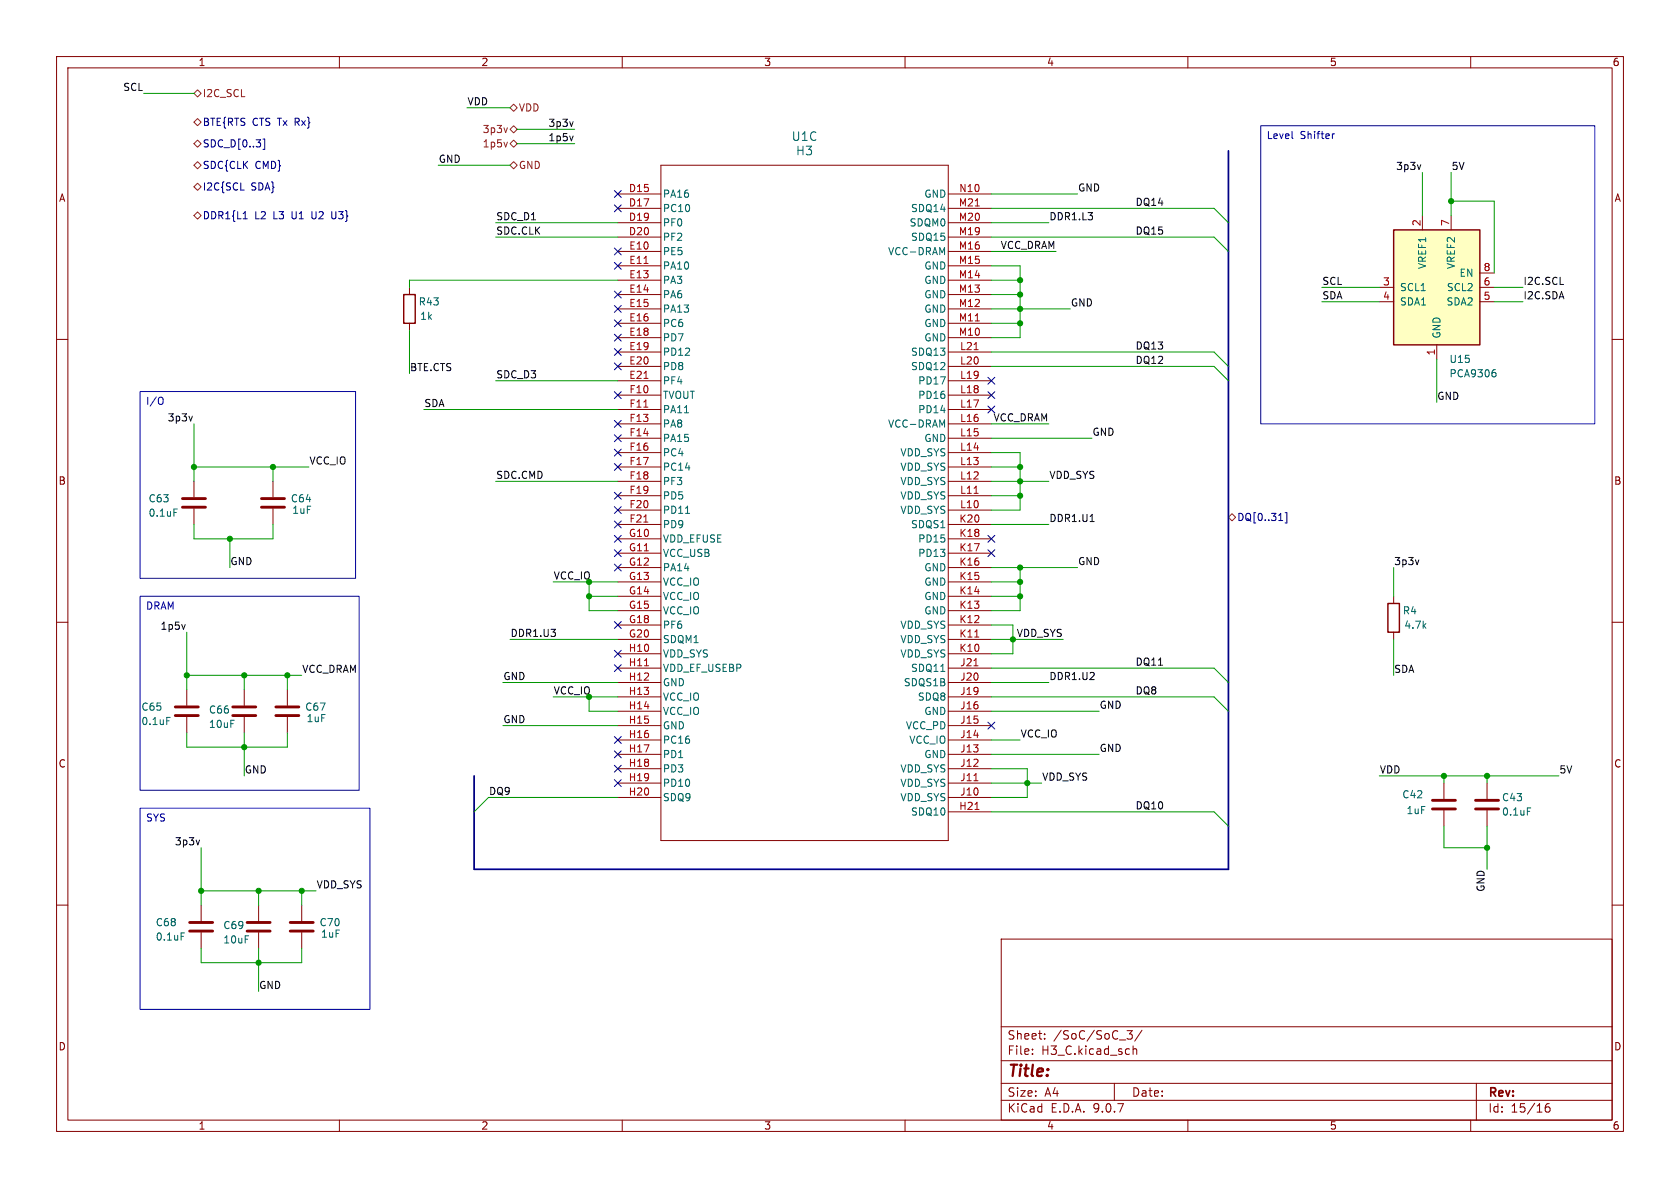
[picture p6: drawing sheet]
<svg xmlns="http://www.w3.org/2000/svg" width="297mm" height="210mm" viewBox="0 0 297 210" stroke-linecap="round" stroke-linejoin="round" font-family="sans-serif">
<g fill="none" stroke="#840000" stroke-width=".18">
<path d="M10 10h277v190h-277zM12 12h273v186h-273zM60 10v2M110 10v2M160 10v2M210 10v2M260 10v2M109.2 34.3h7.6M109.2 36.8h7.6M109.2 39.4h7.6M116.8 29.2h50.8v119.4h-50.8zM167.6 34.3h7.7"/>
<path d="M167.6 36.8h7.7M167.6 39.4h7.7M72.4 50.8v1.3M72.4 57.2v1.2M109.2 41.9h7.6M109.2 44.5h7.6M109.2 47h7.6M109.2 49.5h7.6M109.2 52.1h7.6M109.2 54.6h7.6M109.2 57.2h7.6M109.2 59.7h7.6"/>
<path d="M167.6 41.9h7.7M167.6 44.5h7.7M167.6 47h7.7M167.6 49.5h7.7M167.6 52.1h7.7M167.6 54.6h7.7M167.6 57.2h7.7M167.6 59.7h7.7M10 60h2M109.2 62.2h7.6M109.2 64.8h7.6M109.2 67.3h7.6"/>
<path d="M109.2 69.9h7.6M109.2 72.4h7.6M109.2 74.9h7.6M109.2 77.5h7.6M167.6 62.2h7.7M167.6 64.8h7.7M167.6 67.3h7.7M167.6 69.9h7.7M167.6 72.4h7.7M167.6 74.9h7.7M167.6 77.5h7.7M285 60h2"/>
<path d="M109.2 80h7.6M109.2 82.6h7.6M109.2 85.1h7.6M109.2 87.6h7.6M109.2 90.2h7.6M109.2 92.7h7.6M109.2 95.3h7.6M109.2 97.8h7.6M167.6 80h7.7M167.6 82.6h7.7M167.6 85.1h7.7M167.6 87.6h7.7"/>
<path d="M167.6 90.2h7.7M167.6 92.7h7.7M167.6 95.3h7.7M167.6 97.8h7.7M10 110h2M109.2 100.3h7.6M109.2 102.9h7.6M109.2 105.4h7.6M109.2 108h7.6M109.2 110.5h7.6M109.2 113h7.6M109.2 115.6h7.6"/>
<path d="M109.2 118.1h7.6M167.6 100.3h7.7M167.6 102.9h7.7M167.6 105.4h7.7M167.6 108h7.7M167.6 110.5h7.7M167.6 113h7.7M167.6 115.6h7.7M167.6 118.1h7.7M246.4 105.4v1.3M246.4 111.8v1.2M285 110h2"/>
<path d="M109.2 120.7h7.6M109.2 123.2h7.6M109.2 125.7h7.6M109.2 128.3h7.6M109.2 130.8h7.6M109.2 133.4h7.6M109.2 135.9h7.6M109.2 138.4h7.6M167.6 120.7h7.7M167.6 123.2h7.7M167.6 125.7h7.7M167.6 128.3h7.7"/>
<path d="M167.6 130.8h7.7M167.6 133.4h7.7M167.6 135.9h7.7M167.6 138.4h7.7M255.3 138.4v2.8M262.9 138.4v2.8M109.2 141h7.6M167.6 141h7.7M167.6 143.5h7.7M255.3 143.3v2.8M262.9 143.3v2.8M10 160h2"/>
<path d="M53.3 160v2.8M53.3 164.8v2.8M177 166h108v32h-108zM285 160h2M60 198v2M110 198v2M160 198v2M177 194.5h108M177 191.5h108M177 187.5h108M177 181.5h108M182.5 186.3v.1"/>
<path d="M182.5 185.5v.1M184.7 183.6v.1M184.7 182.8v.1M197 191.5v3M199.2 182.2h1l-.5 .6 .4 .1v.7l-.2 .1h-.4l-.3-.1M200.3 184.9v1.5M200.3 185.5l.2-.1 .4 .1 .1 .9M201.9 182.1l-1.3 2M210 198v2M260 198v2M261 191.5v6.5M273.9 195.1a.59 .59 0 0 0-.7 .6v.6l.1 .2 .4 .1 .3-.1v-.5l-.1-.3h-.4l-.3 .3"/>
</g>
<path d="M71.4 52.1h2v5.1h-2zM245.4 106.7h2v5.1h-2z" fill="none" stroke="#840000" stroke-width=".25"/>
<path d="M253.2 143h4.1M253.2 141.5h4.1M260.9 143h4M260.9 141.5h4M51.3 163.1h4.1M51.3 164.6h4.1" fill="none" stroke="#840000" stroke-width=".51"/>
<g fill="none" stroke="#a90000" stroke-width=".18">
<path d="M172.4 36.4h.7M113.8 46.6h.8M172.4 56.7h.7M113.8 72h.7M113.8 66.9h.8M172.2 61.8h.7M113.8 92.3h.7M172.2 87.2h.7M113.9 117.7h.8M172.2 117.7h.7M172.3 112.6h.8M172.2 138h.7"/>
<path d="M172.4 143.1h.7"/>
</g>
<path d="M166.6 44.7l.4-.9v1.2M121 73h.7M166.6 75.1l.4-.9v1.3M121.2 90.7h.7M166.3 118.7h.7M270 142.8h.6" fill="none" stroke="#006464" stroke-width=".18"/>
<path d="M246.4 40.6h15.2v20.4h-15.2z" fill="#ffffc2"/>
<path d="M246.4 40.6h15.2v20.4h-15.2z" fill="none" stroke="#840000" stroke-width=".25"/>
<g fill="none" stroke="#840000" stroke-width=".18">
<path d="M251.5 38.1v2.5M256.5 38.1v2.5M243.8 50.8h2.6M243.8 53.3h2.6M261.6 50.8h2.6M261.6 53.3h2.6M261.6 48.3h2.6M254 61v2.5M34.3 85.1v2.8M34.3 89.9v2.8M48.3 85.1v2.8M48.3 89.9v2.8"/>
<path d="M33 121.9v2.8M33 126.7v2.8M43.2 121.9v2.8M43.2 126.7v2.8M50.8 121.9v2.8M50.8 126.7v2.8M35.6 160v2.8M35.6 164.8v2.8M45.7 160v2.8M45.7 164.8v2.8"/>
</g>
<path d="M264.1 65.3h.3M264.2 65.8l.3 .3v.3l-.3 .2M30.7 90h.7M29.5 126.8h.6M32 164.9h.6" fill="none" stroke="#006464" stroke-width=".18"/>
<g fill="none" stroke="#840000" stroke-width=".51">
<path d="M32.3 89.7h4M32.3 88.1h4M46.2 89.7h4.1M46.2 88.1h4.1M31 125h4.1M31 126.5h4.1M41.1 125h4.1M41.1 126.5h4.1M48.8 125h4M48.8 126.5h4M33.5 163.1h4.1M33.5 164.6h4.1"/>
<path d="M43.7 163.1h4.1M43.7 164.6h4.1"/>
</g>
<g fill="none" stroke="#000084" stroke-width=".18">
<path d="M42.6 33.6h.6M43 38.7h.7M46.5 24.6h.3v1.8h-.3M58.6 37.4v1l.3 .3M108.6 36.2l1.2 1.2M108.6 33.7l1.2 1.2M109.8 36.2l-1.2 1.2M109.8 33.7l-1.2 1.2M108.6 59.1l1.2 1.2M108.6 46.4l1.2 1.2M108.6 51.5l1.2 1.2M108.6 56.5l1.2 1.3"/>
<path d="M108.6 43.8l1.2 1.3M108.6 54l1.2 1.2M109.8 59.1l-1.2 1.2M109.8 46.4l-1.2 1.2M109.8 51.5l-1.2 1.2M109.8 56.5l-1.2 1.3M109.8 43.8l-1.2 1.3M109.8 54l-1.2 1.2M108.6 76.9l1.2 1.2M108.6 64.2l1.2 1.2M108.6 79.4l1.2 1.2M108.6 69.2l1.2 1.3"/>
<path d="M108.6 74.3l1.2 1.2M108.6 61.6l1.2 1.2M109.8 76.9l-1.2 1.2M109.8 64.2l-1.2 1.2M109.8 79.4l-1.2 1.2M109.8 69.2l-1.2 1.3M109.8 74.3l-1.2 1.2M109.8 61.6l-1.2 1.2M174.7 66.7l1.2 1.2M174.7 69.2l1.2 1.3M174.7 71.8l1.2 1.2M175.9 66.7l-1.2 1.2"/>
<path d="M175.9 69.2l-1.2 1.3M175.9 71.8l-1.2 1.2M108.6 87l1.2 1.2M108.6 89.6l1.2 1.2M108.6 97.2l1.2 1.2M108.6 99.7l1.2 1.2M108.6 94.6l1.2 1.3M108.6 92.1l1.2 1.2M108.6 81.9l1.2 1.3M109.8 87l-1.2 1.2M109.8 89.6l-1.2 1.2M109.8 97.2l-1.2 1.2"/>
<path d="M109.8 99.7l-1.2 1.2M109.8 94.6l-1.2 1.3M109.8 92.1l-1.2 1.2M109.8 81.9l-1.2 1.3M174.7 97.2l1.2 1.2M174.7 94.6l1.2 1.3M175.9 97.2l-1.2 1.2M175.9 94.6l-1.2 1.3M226 92h.8M227.2 90.6h.3v1.8h-.3M108.6 115l1.2 1.2M108.6 109.9l1.2 1.2"/>
<path d="M108.6 117.5l1.2 1.2M109.8 115l-1.2 1.2M109.8 109.9l-1.2 1.2M109.8 117.5l-1.2 1.2M108.6 132.7l1.2 1.3M108.6 130.2l1.2 1.2M108.6 137.8l1.2 1.2M108.6 135.3l1.2 1.2M109.8 132.7l-1.2 1.3M109.8 137.8l-1.2 1.2M109.8 130.2l-1.2 1.2M109.8 135.3l-1.2 1.2"/>
<path d="M174.7 127.7l1.2 1.2M175.9 127.7l-1.2 1.2"/>
</g>
<g fill="none" stroke="#725600" stroke-width=".18">
<path d="M34.3 16.5l.6-.6 .7 .6-.7 .6zM90.2 19.1l.6-.7 .6 .7-.6 .6zM34.3 33l.6-.6 .7 .6-.7 .7zM34.3 29.2l.6-.6 .7 .6-.7 .6zM34.3 25.4l.6-.6 .7 .6-.7 .6zM34.3 21.6l.6-.6 .7 .6-.7 .6zM34.3 38.1l.6-.6 .7 .6-.7 .6zM89.7 25.1l-.3 .9M89.7 22.6l-.3 .8M90.2 25.4l.6-.6 .6 .6-.6 .6zM90.2 29.2l.6-.6 .6 .6-.6 .6zM90.8 22.2l.6 .7-.6 .6-.6-.6z"/>
<path d="M217.2 91.4l.6-.6 .6 .6-.6 .7z"/>
</g>
<path d="M101.3 21.5l-.3 .8M101.3 24l-.3 .9M251.2 29.1l-.3 .9M34 73.6l-.3 .8M192.7 92.2h.7M250.8 99l-.3 .8M32.7 110.4l-.3 .8M35.3 148.5l-.3 .8" fill="none" stroke="#0f0f0f" stroke-width=".18"/>
<path d="M217.2 26.7v127h-133.4v-16.5" fill="none" stroke="#000084" stroke-width=".3"/>
<g fill="none" stroke="#009600" stroke-width=".18">
<path d="M25.4 16.5h8.9M82.5 19.1h7.7M77.5 29.2h12.7M87.6 39.4h21.6M91.4 25.4h10.2M91.4 22.9h10.2M175.3 39.4h10.1M175.3 36.8h39.3l2.6 2.6M175.3 34.3h15.2M251.5 30.5v7.6M256.5 30.5v7.6M256.5 35.6h7.7v12.7"/>
<path d="M72.4 58.4v7.6M87.6 41.9h21.6M109.2 49.5h-36.8v1.3M175.3 47h5v12.7h-5M175.3 54.6h13.9M175.3 52.1h5M175.3 49.5h5M175.3 41.9h39.3l2.6 2.6M175.3 44.5h11.4M175.3 57.2h5M233.7 50.8h10.1M233.7 53.3h10.1"/>
<path d="M264.2 50.8h5M264.2 53.3h5M34.3 74.9v10.2M74.9 72.4h34.3M87.6 67.3h21.6M175.3 77.5h17.7M175.3 74.9h10.1M175.3 62.2h39.3l2.6 2.6M175.3 64.8h39.3l2.6 2.5M254 63.5v7.6M34.3 82.6h20.3M34.3 92.7v2.6h14v-2.6"/>
<path d="M40.6 95.3v5M48.3 82.6v2.5M87.6 85.1h21.6M175.3 80h5v10.2h-5M175.3 85.1h10.1M175.3 82.6h5M175.3 87.6h5M175.3 92.7h10.1M33 119.4h20.3M33 111.8v10.1M43.2 119.4v2.5M50.8 119.4v2.5"/>
<path d="M90.2 113h19M97.8 102.9h11.4M104.1 105.4h5.1M104.1 102.9v5.1h5.1M175.3 110.5h3.8v5.1h-3.8M175.3 100.3h15.2M175.3 105.4h5M175.3 102.9h5M175.3 118.1h39.3l2.6 2.6M175.3 113h12.7M180.3 100.3v7.7h-5M246.4 100.3v5.1"/>
<path d="M246.4 113v6.4M33 129.5v2.6h17.8v-2.6M43.2 129.5v7.7M88.9 120.7h20.3M88.9 128.3h20.3M97.8 123.2h11.4M104.1 123.2v2.5h5.1M175.3 123.2h39.3l2.6 2.5M175.3 133.4h19M175.3 130.8h5M175.3 125.7h19M175.3 135.9h6.3v5.1h-6.3"/>
<path d="M175.3 120.7h10.1M175.3 138.4h8.8M243.8 137.2h31.8M255.3 137.2v1.2M262.9 137.2v1.2M35.6 149.9v10.1M35.6 157.5h20.3M45.7 157.5v2.5M53.3 157.5v2.5M109.2 141h-22.8l-2.6 2.5M175.3 143.5h39.3l2.6 2.6M255.3 146.1v3.8h7.6"/>
<path d="M262.9 146.1v7.6M35.6 167.6v2.6h17.7v-2.6M45.7 167.6v7.7"/>
</g>
<path d="M222.9 22.2h59v52.7h-59zM228.5 24.4l.1 .1M235.9 23.7l-.4 .2M24.8 69.2h38.1v33h-38.1zM28.5 70.2l.2 .1a.81 .81 0 0 1-.2 1.2M24.8 105.4h38.7v34.3h-38.7zM24.8 142.9h40.6v35.5h-40.6z" fill="none" stroke="#0000c2" stroke-width=".18"/>
<g fill="#009600" stroke="#009600" stroke-width=".18">
<circle cx="180.3" cy="105.4" r=".46"/>
<circle cx="180.3" cy="100.3" r=".46"/>
<circle cx="180.3" cy="87.6" r=".46"/>
<circle cx="180.3" cy="102.9" r=".46"/>
<circle cx="180.3" cy="82.6" r=".46"/>
<circle cx="180.3" cy="85.1" r=".46"/>
<circle cx="179.1" cy="113" r=".46"/>
<circle cx="181.6" cy="138.4" r=".46"/>
<circle cx="180.3" cy="52.1" r=".46"/>
<circle cx="256.5" cy="35.6" r=".46"/>
<circle cx="262.9" cy="149.9" r=".46"/>
<circle cx="255.3" cy="137.2" r=".46"/>
<circle cx="262.9" cy="137.2" r=".46"/>
<circle cx="180.3" cy="54.6" r=".46"/>
<circle cx="180.3" cy="57.2" r=".46"/>
<circle cx="180.3" cy="49.5" r=".46"/>
<circle cx="104.1" cy="105.4" r=".46"/>
<circle cx="50.8" cy="119.4" r=".46"/>
<circle cx="48.3" cy="82.6" r=".46"/>
<circle cx="40.6" cy="95.3" r=".46"/>
<circle cx="34.3" cy="82.6" r=".46"/>
<circle cx="43.2" cy="119.4" r=".46"/>
<circle cx="33" cy="119.4" r=".46"/>
<circle cx="43.2" cy="132.1" r=".46"/>
<circle cx="45.7" cy="157.5" r=".46"/>
<circle cx="53.3" cy="157.5" r=".46"/>
<circle cx="35.6" cy="157.5" r=".46"/>
<circle cx="45.7" cy="170.2" r=".46"/>
</g>
<text font-size="2.8" fill="#840000" x="178" y="190.9">Title:</text>
<g font-size="2.1" fill="#006464">
<text x="139.9" y="25.1">U1C</text>
<text x="140.6" y="27.7">H3</text>
</g>
<g font-size="2.1" fill="#840000">
<text x="178" y="184">Sheet:</text>
<text x="186.2" y="184">/SoC/SoC_3/</text>
<text x="178" y="186.7">File:</text>
<text x="184.1" y="186.7">H3_C.kicad_sch</text>
<text x="178" y="196.9">KiCad</text>
<text x="178" y="194.1">Size:</text>
<text x="184.7" y="194.1">A4</text>
<text x="185.7" y="196.9">E.D.A.</text>
<text x="193.3" y="196.9">9.0.7</text>
<text x="200" y="194.1">Date:</text>
<text x="263" y="194.3">Rev:</text>
<text x="263" y="196.9">Id:</text>
<text x="267.1" y="196.9">15/16</text>
</g>
<g font-size="1.8" fill="#840000">
<text x="35" y="11.9">1</text>
<text x="85" y="11.9">2</text>
<text x="135" y="11.9">3</text>
<text x="185" y="11.9">4</text>
<text x="235" y="11.9">5</text>
<text x="285" y="11.9">6</text>
<text x="10.3" y="35.9">A</text>
<text x="285.3" y="35.9">A</text>
<text x="10.3" y="85.9">B</text>
<text x="285.3" y="85.9">B</text>
<text x="10.3" y="135.9">C</text>
<text x="285.3" y="135.9">C</text>
<text x="10.3" y="185.9">D</text>
<text x="285.3" y="185.9">D</text>
<text x="35" y="199.9">1</text>
<text x="85" y="199.9">2</text>
<text x="135" y="199.9">3</text>
<text x="185" y="199.9">4</text>
<text x="235" y="199.9">5</text>
<text x="285" y="199.9">6</text>
</g>
<g font-size="1.8" fill="#0f0f0f">
<text x="21.7" y="16.2">SCL</text>
<text x="82.5" y="18.7">VDD</text>
<text x="96.9" y="22.5">3p3v</text>
<text x="77.5" y="28.9">GND</text>
<text x="96.9" y="25.1">1p5v</text>
<text x="190.5" y="33.9">GND</text>
<text x="246.7" y="30.1">3p3v</text>
<text x="256.5" y="30.1">5V</text>
<text x="87.6" y="39">SDC_D1</text>
<text x="87.6" y="41.6">SDC.CLK</text>
<text x="185.4" y="39">DDR1.L3</text>
<text x="200.7" y="41.6">DQ15</text>
<text x="200.7" y="36.5">DQ14</text>
<text x="176.8" y="44.1">VCC_DRAM</text>
<text x="233.7" y="53">SDA</text>
<text x="233.7" y="50.5">SCL</text>
<text x="269.2" y="50.5">I2C.SCL</text>
<text x="269.2" y="53">I2C.SDA</text>
<text x="189.2" y="54.3">GND</text>
<text x="72.4" y="65.7">BTE.CTS</text>
<text x="200.7" y="61.9">DQ13</text>
<text x="200.7" y="64.4">DQ12</text>
<text x="87.6" y="67">SDC_D3</text>
<text x="254" y="70.8">GND</text>
<text x="29.6" y="74.6">3p3v</text>
<text x="74.9" y="72">SDA</text>
<text x="175.5" y="74.6">VCC_DRAM</text>
<text x="193" y="77.1">GND</text>
<text x="54.6" y="82.2">VCC_IO</text>
<text x="87.6" y="84.7">SDC.CMD</text>
<text x="185.4" y="84.7">VDD_SYS</text>
<text x="185.4" y="92.4">DDR1.U1</text>
<text x="40.6" y="100">GND</text>
<text x="190.5" y="100">GND</text>
<text x="246.4" y="100">3p3v</text>
<text x="28.3" y="111.4">1p5v</text>
<text x="90.2" y="112.7">DDR1.U3</text>
<text x="179.7" y="112.7">VDD_SYS</text>
<text x="53.3" y="119">VCC_DRAM</text>
<text x="200.7" y="117.8">DQ11</text>
<text x="246.4" y="119">SDA</text>
<text x="88.9" y="120.3">GND</text>
<text x="185.4" y="120.3">DDR1.U2</text>
<text x="194.3" y="125.4">GND</text>
<text x="200.7" y="122.8">DQ8</text>
<text x="88.9" y="127.9">GND</text>
<text x="180.3" y="130.5">VCC_IO</text>
<text x="43.2" y="136.8">GND</text>
<text x="194.3" y="133">GND</text>
<text x="243.8" y="136.8">VDD</text>
<text x="275.6" y="136.8">5V</text>
<text x="86.4" y="140.6">DQ9</text>
<text x="184.1" y="138.1">VDD_SYS</text>
<text x="200.7" y="143.2">DQ10</text>
<text x="30.8" y="149.5">3p3v</text>
<text x="55.9" y="157.1">VDD_SYS</text>
<text x="262.5" y="157.7" transform="rotate(-90 262.5 157.7)">GND</text>
<text x="45.7" y="174.9">GND</text>
</g>
<g font-size="1.8" fill="#725600">
<text x="35.8" y="17.4">I2C_SCL</text>
<text x="85.2" y="23.7">3p3v</text>
<text x="91.6" y="19.9">VDD</text>
<text x="85.2" y="26.3">1p5v</text>
<text x="91.6" y="30.1">GND</text>
</g>
<g font-size="1.8" fill="#000084">
<text x="35.8" y="22.5">BTE{RTS</text>
<text x="44.6" y="22.5">CTS Tx Rx}</text>
<text x="35.8" y="26.3">SDC_D[0..3]</text>
<text x="35.8" y="33.9">I2C{SCL</text>
<text x="35.8" y="30.1">SDC{CLK</text>
<text x="44.4" y="33.9">SDA}</text>
<text x="45.1" y="30.1">CMD}</text>
<text x="35.8" y="39">DDR1{L1</text>
<text x="45" y="39">L2</text>
<text x="48.4" y="39">L3</text>
<text x="51.8" y="39">U1</text>
<text x="55.6" y="39">U2</text>
<text x="59.3" y="39">U3}</text>
<text x="218.6" y="92.3">DQ[0..31]</text>
</g>
<g font-size="1.8" fill="#0000c2">
<text x="223.8" y="24.9">Level</text>
<text x="229.8" y="24.9">Shifter</text>
<text x="25.7" y="71.9">I/O</text>
<text x="25.7" y="108.1">DRAM</text>
<text x="25.7" y="145.6">SYS</text>
</g>
<g font-size="1.8" fill="#a90000">
<text x="111.1" y="34">D15</text>
<text x="169.5" y="34">N10</text>
<text x="111.1" y="36.6">D17</text>
<text x="111.1" y="39.1">D19</text>
<text x="111.1" y="41.7">D20</text>
<text x="169.4" y="36.6">M21</text>
<text x="169.4" y="39.1">M20</text>
<text x="169.4" y="41.7">M19</text>
<text x="251.2" y="40.1" transform="rotate(-90 251.2 40.1)">2</text>
<text x="256.3" y="40.1" transform="rotate(-90 256.3 40.1)">7</text>
<text x="111.1" y="44.2">E10</text>
<text x="111.1" y="46.7">E11</text>
<text x="169.4" y="44.2">M16</text>
<text x="169.4" y="46.7">M15</text>
<text x="111.1" y="49.3">E13</text>
<text x="111.1" y="51.8">E14</text>
<text x="169.4" y="49.3">M14</text>
<text x="169.4" y="51.8">M13</text>
<text x="244.4" y="50.5">3</text>
<text x="244.4" y="53.1">4</text>
<text x="262.2" y="48">8</text>
<text x="262.2" y="50.5">6</text>
<text x="262.2" y="53.1">5</text>
<text x="111.1" y="54.4">E15</text>
<text x="111.1" y="56.9">E16</text>
<text x="111.1" y="59.4">E18</text>
<text x="169.4" y="54.4">M12</text>
<text x="169.4" y="56.9">M11</text>
<text x="169.4" y="59.4">M10</text>
<text x="111.1" y="62">E19</text>
<text x="111.1" y="64.5">E20</text>
<text x="169.6" y="62">L21</text>
<text x="169.6" y="64.5">L20</text>
<text x="253.7" y="62.9" transform="rotate(-90 253.7 62.9)">1</text>
<text x="111.1" y="67.1">E21</text>
<text x="111.2" y="69.6">F10</text>
<text x="169.6" y="67.1">L19</text>
<text x="169.6" y="69.6">L18</text>
<text x="111.2" y="72.1">F11</text>
<text x="111.2" y="74.7">F13</text>
<text x="111.2" y="77.2">F14</text>
<text x="169.6" y="72.1">L17</text>
<text x="169.6" y="74.7">L16</text>
<text x="169.6" y="77.2">L15</text>
<text x="111.2" y="79.8">F16</text>
<text x="111.2" y="82.3">F17</text>
<text x="169.6" y="79.8">L14</text>
<text x="169.6" y="82.3">L13</text>
<text x="111.2" y="84.8">F18</text>
<text x="111.2" y="87.4">F19</text>
<text x="111.2" y="89.9">F20</text>
<text x="169.6" y="84.8">L12</text>
<text x="169.6" y="87.4">L11</text>
<text x="169.6" y="89.9">L10</text>
<text x="111.1" y="95">G10</text>
<text x="111.2" y="92.5">F21</text>
<text x="169.5" y="92.5">K20</text>
<text x="169.5" y="95">K18</text>
<text x="111.1" y="97.5">G11</text>
<text x="111.1" y="100.1">G12</text>
<text x="169.5" y="97.5">K17</text>
<text x="169.5" y="100.1">K16</text>
<text x="111.1" y="102.6">G13</text>
<text x="111.1" y="105.2">G14</text>
<text x="111.1" y="107.7">G15</text>
<text x="169.5" y="102.6">K15</text>
<text x="169.5" y="105.2">K14</text>
<text x="169.5" y="107.7">K13</text>
<text x="111.1" y="110.2">G18</text>
<text x="111.1" y="112.8">G20</text>
<text x="169.5" y="110.2">K12</text>
<text x="169.5" y="112.8">K11</text>
<text x="111.1" y="115.3">H10</text>
<text x="111.1" y="117.9">H11</text>
<text x="169.5" y="115.3">K10</text>
<text x="169.7" y="117.9">J21</text>
<text x="111.1" y="120.4">H12</text>
<text x="111.1" y="122.9">H13</text>
<text x="111.1" y="125.5">H14</text>
<text x="169.7" y="120.4">J20</text>
<text x="169.7" y="122.9">J19</text>
<text x="169.7" y="125.5">J16</text>
<text x="111.1" y="128">H15</text>
<text x="111.1" y="130.6">H16</text>
<text x="169.7" y="128">J15</text>
<text x="169.7" y="130.6">J14</text>
<text x="111.1" y="133.1">H17</text>
<text x="111.1" y="135.6">H18</text>
<text x="169.7" y="133.1">J13</text>
<text x="169.7" y="135.6">J12</text>
<text x="111.1" y="138.2">H19</text>
<text x="111.1" y="140.7">H20</text>
<text x="169.5" y="143.3">H21</text>
<text x="169.7" y="138.2">J11</text>
<text x="169.7" y="140.7">J10</text>
</g>
<g font-size="1.8" fill="#006464">
<text x="117.1" y="35.2">PA16</text>
<text x="163.3" y="35.2">GND</text>
<text x="117.1" y="37.7">PC10</text>
<text x="117.1" y="40.2">PF0</text>
<text x="160.7" y="40.2">SDQM0</text>
<text x="161" y="37.7">SDQ14</text>
<text x="117.1" y="42.8">PF2</text>
<text x="117.1" y="45.3">PE5</text>
<text x="117.1" y="47.9">PA10</text>
<text x="156.9" y="45.3">VCC-DRAM</text>
<text x="161" y="42.8">SDQ15</text>
<text x="163.3" y="47.9">GND</text>
<text x="252.3" y="47.7" transform="rotate(-90 252.3 47.7)">VREF1</text>
<text x="257.4" y="47.7" transform="rotate(-90 257.4 47.7)">VREF2</text>
<text x="117.1" y="50.4">PA3</text>
<text x="117.1" y="52.9">PA6</text>
<text x="163.3" y="50.4">GND</text>
<text x="163.3" y="52.9">GND</text>
<text x="247.4" y="51.7">SCL1</text>
<text x="255.7" y="51.7">SCL2</text>
<text x="257.9" y="49.1">EN</text>
<text x="73.9" y="54.2">R43</text>
<text x="74.2" y="56.7">1k</text>
<text x="117.1" y="55.5">PA13</text>
<text x="117.1" y="58">PC6</text>
<text x="163.3" y="55.5">GND</text>
<text x="163.3" y="58">GND</text>
<text x="247.4" y="54.2">SDA1</text>
<text x="254.9" y="59.9" transform="rotate(-90 254.9 59.9)">GND</text>
<text x="255.6" y="54.2">SDA2</text>
<text x="117.1" y="60.6">PD7</text>
<text x="117.1" y="63.1">PD12</text>
<text x="117.1" y="65.6">PD8</text>
<text x="161" y="63.1">SDQ13</text>
<text x="161" y="65.6">SDQ12</text>
<text x="163.3" y="60.6">GND</text>
<text x="256.2" y="64.4">U15</text>
<text x="117.1" y="68.2">PF4</text>
<text x="117.1" y="70.7">TVOUT</text>
<text x="162.2" y="68.2">PD17</text>
<text x="162.2" y="70.7">PD16</text>
<text x="256.2" y="66.9">PCA9306</text>
<text x="117.1" y="73.3">PA11</text>
<text x="117.1" y="75.8">PA8</text>
<text x="156.9" y="75.8">VCC-DRAM</text>
<text x="162.2" y="73.3">PD14</text>
<text x="117.1" y="78.3">PA15</text>
<text x="117.1" y="80.9">PC4</text>
<text x="117.1" y="83.4">PC14</text>
<text x="159.1" y="80.9">VDD_SYS</text>
<text x="159.1" y="83.4">VDD_SYS</text>
<text x="163.3" y="78.3">GND</text>
<text x="26.2" y="89">C63</text>
<text x="51.3" y="89">C64</text>
<text x="117.1" y="86">PF3</text>
<text x="117.1" y="88.5">PD5</text>
<text x="159.1" y="86">VDD_SYS</text>
<text x="159.1" y="88.5">VDD_SYS</text>
<text x="26.2" y="91.5">0.1uF</text>
<text x="51.6" y="91">1uF</text>
<text x="117.1" y="91">PD11</text>
<text x="117.1" y="93.6">PD9</text>
<text x="159.1" y="91">VDD_SYS</text>
<text x="161" y="93.6">SDQS1</text>
<text x="117.1" y="96.1">VDD_EFUSE</text>
<text x="117.1" y="98.7">VCC_USB</text>
<text x="117.1" y="101.2">PA14</text>
<text x="162.2" y="96.1">PD15</text>
<text x="162.2" y="98.7">PD13</text>
<text x="163.3" y="101.2">GND</text>
<text x="117.1" y="103.7">VCC_IO</text>
<text x="117.1" y="106.3">VCC_IO</text>
<text x="163.3" y="103.7">GND</text>
<text x="163.3" y="106.3">GND</text>
<text x="117.1" y="108.8">VCC_IO</text>
<text x="117.1" y="111.4">PF6</text>
<text x="117.1" y="113.9">SDQM1</text>
<text x="159.1" y="111.4">VDD_SYS</text>
<text x="159.1" y="113.9">VDD_SYS</text>
<text x="163.3" y="108.8">GND</text>
<text x="247.9" y="108.8">R4</text>
<text x="248.2" y="111.4">4.7k</text>
<text x="117.1" y="116.4">VDD_SYS</text>
<text x="117.1" y="119">VDD_EF_USEBP</text>
<text x="159.1" y="116.4">VDD_SYS</text>
<text x="161" y="119">SDQ11</text>
<text x="24.9" y="125.8">C65</text>
<text x="53.9" y="125.8">C67</text>
<text x="117.1" y="121.5">GND</text>
<text x="117.1" y="124.1">VCC_IO</text>
<text x="159.7" y="121.5">SDQS1B</text>
<text x="162.2" y="124.1">SDQ8</text>
<text x="24.9" y="128.4">0.1uF</text>
<text x="36.8" y="126.3">C66</text>
<text x="36.8" y="128.9">10uF</text>
<text x="54.1" y="127.9">1uF</text>
<text x="117.1" y="126.6">VCC_IO</text>
<text x="117.1" y="129.1">GND</text>
<text x="117.1" y="131.7">PC16</text>
<text x="160" y="129.1">VCC_PD</text>
<text x="160.7" y="131.7">VCC_IO</text>
<text x="163.3" y="126.6">GND</text>
<text x="117.1" y="134.2">PD1</text>
<text x="117.1" y="136.8">PD3</text>
<text x="159.1" y="136.8">VDD_SYS</text>
<text x="163.3" y="134.2">GND</text>
<text x="117.1" y="139.3">PD10</text>
<text x="117.1" y="141.8">SDQ9</text>
<text x="159.1" y="139.3">VDD_SYS</text>
<text x="159.1" y="141.8">VDD_SYS</text>
<text x="247.8" y="141.3">C42</text>
<text x="265.4" y="141.8">C43</text>
<text x="161" y="144.4">SDQ10</text>
<text x="248.6" y="144.1">1uF</text>
<text x="265.4" y="144.4">0.1uF</text>
<text x="27.4" y="163.9">C68</text>
<text x="27.4" y="166.5">0.1uF</text>
<text x="39.4" y="164.4">C69</text>
<text x="39.4" y="167">10uF</text>
<text x="56.4" y="163.9">C70</text>
<text x="56.7" y="166">1uF</text>
</g>
<g font-size="1.8" fill="#009600">
<text x="97.8" y="102.5">VCC_IO</text>
<text x="97.8" y="122.8">VCC_IO</text>
</g>
</svg>
